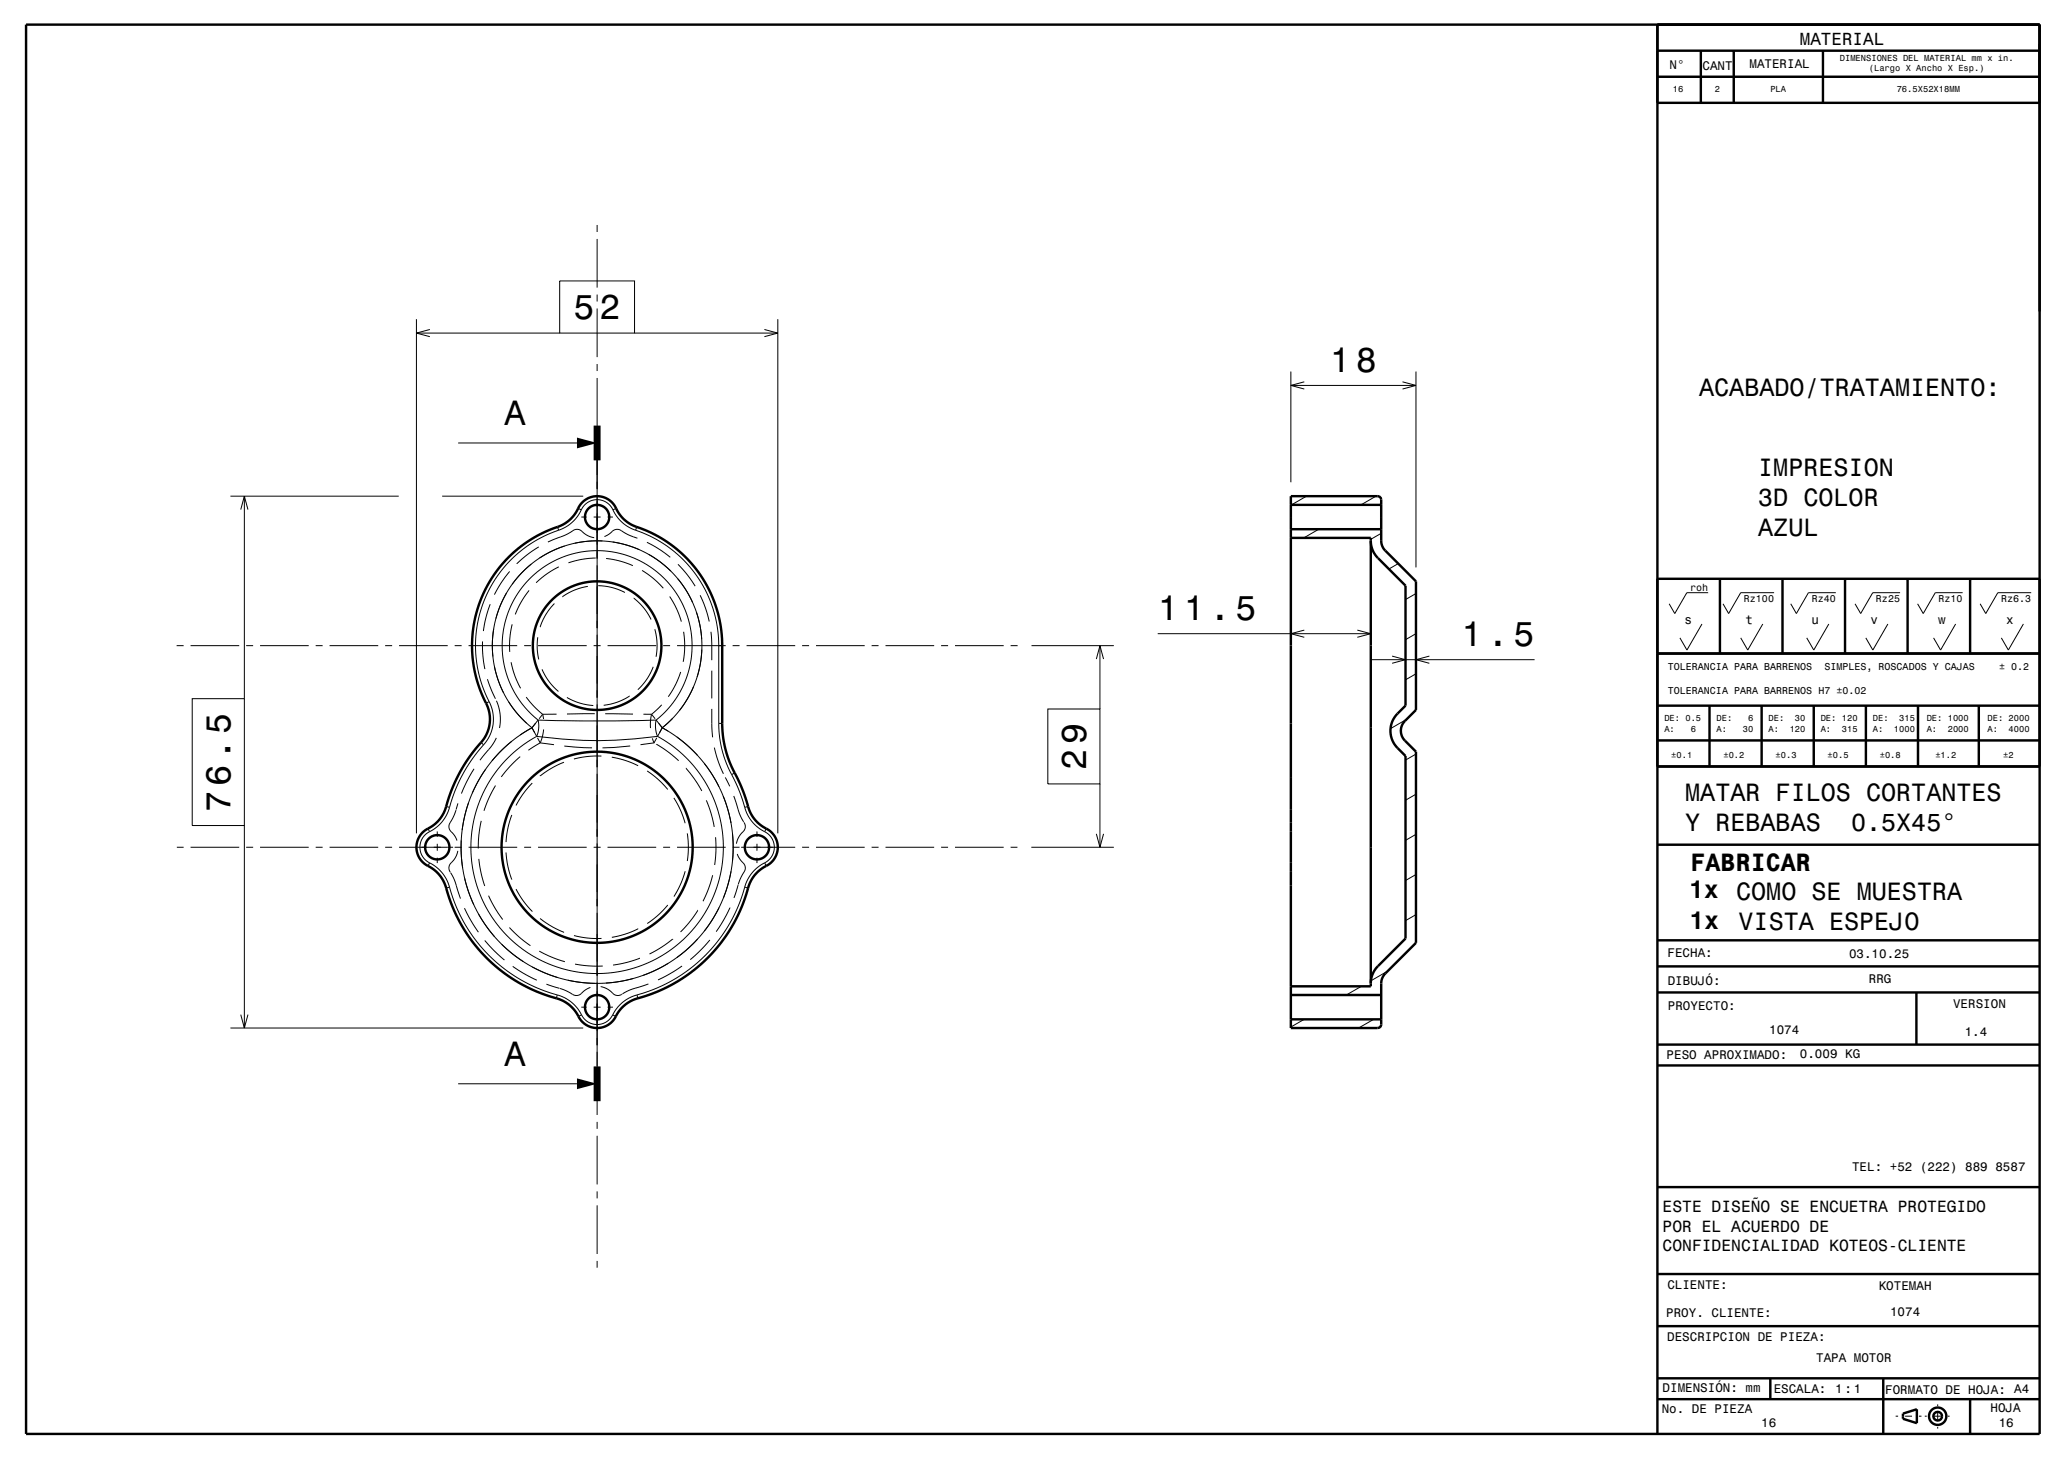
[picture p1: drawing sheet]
<svg xmlns="http://www.w3.org/2000/svg" width="297mm" height="210mm" viewBox="0 0 297 210" stroke-linecap="round" stroke-linejoin="round" font-family="sans-serif">
<g fill="none" stroke="#000" stroke-width=".14">
<path d="M85.9 32.4v1M85.9 34.4v7M59.9 45.9v74M59.9 47.9h20.6M61.9 47.4l-2 .5 2 .5M80.5 40.4h10.8v7.5h-10.8zM85.9 42.4v1M85.9 44.4v7M85.9 52.4v1M85.9 54.4v106M91.3 47.9h20.6M110 47.4l1.9 .5-1.9 .5"/>
<path d="M111.9 45.9v74M185.7 53.4v16M185.7 55.4h18.1M187.7 54.9l-2 .5 2 .6M201.8 54.9l2 .5-2 .6M203.8 53.4v28.2M33.2 71.4h24.2M34.6 73.3l.6-1.9 .5 1.9M35.2 71.4v29.1M63.6 71.4h20.3M65.9 63.7h17.1M77.5 78.7a16.7 16.7 0 0 0-3.1 2.4"/>
<path d="M80.2 75.8l.2 .5M80.4 76.3a17.5 17.5 0 0 0-10 24.6M81.3 78.5a15.2 15.2 0 0 0-3.6 1.8M83.2 73.1l.4 .2M83.6 73.3a2.5 2.5 0 0 1 2.3-1.4 2.5 2.5 0 0 1 2.3 1.4M83.6 73.3a5.5 5.5 0 0 1-3.2 3M83.6 74.4h.8M85.4 74.4h1M85.5 77.3a3.3 3.3 0 0 1-1.9-1 1.22 1.22 0 0 0-1.5 .3l-3.3 1.4M86.7 77.8a15.1 15.1 0 0 0-4 .3M87 77.2l.4-.2a2.68 2.68 0 0 1 1.5-.9l1.6 .9 1.2 .4M87.4 74.4h.8"/>
<path d="M88.2 78a15.2 15.2 0 0 1 3.8 1.1M88.2 73.3a5.5 5.5 0 0 0 3.3 3M88.7 73.1l-.5 .2M91.5 76.3h.1a17.5 17.5 0 0 1 11.8 16.6v11.2M91.6 75.8l-.1 .5M93.1 78a16.6 16.6 0 0 1 3.3 2.2M93.3 79.7a14.8 14.8 0 0 1 3.2 2.4M188 71.4l-2.2 1.2M189.8 76.1l-2.2 1.3M198 71.4l-2.2 1.2M198.7 76.7l-1.5 .9M25.4 92.9h1"/>
<path d="M27.4 92.9h7M35.4 92.9h1M37.4 92.9h7M45.4 92.9h1M47.4 92.9h7M55.4 92.9h1M57.4 92.9h7M65.4 92.9h1M67.4 92.9h7M69.4 92.3a16.6 16.6 0 0 0 .4 3.9M70.1 97.7l1.2 2.8M70.5 86.9a16.5 16.5 0 0 0-.9 3.9"/>
<path d="M71 90.4a15.1 15.1 0 0 0-.1 4M71.2 95.9a14.9 14.9 0 0 0 1.3 3.8M72.9 85.3a14.9 14.9 0 0 0-1.5 3.7M73.3 82.2a16.2 16.2 0 0 0-2.2 3.3M73.5 95.3a12.5 12.5 0 0 0 1.4 3.7M73.7 89.8a12.5 12.5 0 0 0-.3 4M75.4 92.9h1M76.1 84.9a12.7 12.7 0 0 0-2 3.5M76.4 81.1a15.1 15.1 0 0 0-2.7 2.9M77.4 91.7l-.1 1.7 .2 1.5M77.4 92.9h7M78 96.3a8.6 8.6 0 0 0 2.4 3.2"/>
<path d="M79.8 86.8a8.7 8.7 0 0 0-2.1 3.4M80.4 81.5a12.6 12.6 0 0 0-3.3 2.3M84.6 84.3a8.6 8.6 0 0 0-3.7 1.5M85.4 92.9h1M85.7 80.3a12.4 12.4 0 0 0-3.9 .7M86.1 84.2a8.7 8.7 0 0 1 3.8 1M87.2 80.3a12.7 12.7 0 0 1 3.9 1.1M87.4 92.9h7M91.2 86a8.7 8.7 0 0 1 2.5 3.1M92.4 82.1a12.8 12.8 0 0 1 3 2.5M94 95.9a8.6 8.6 0 0 1-2.2 3.3M94.2 90.5a8.6 8.6 0 0 1 .2 4"/>
<path d="M95.4 92.9h1M96.4 85.8a12.7 12.7 0 0 1 1.6 3.6M97.4 92.9h7M97.5 83.2a14.9 14.9 0 0 1 2.1 3.4M97.6 81.2a16.7 16.7 0 0 1 2.4 3.1M97.9 96.7a12.5 12.5 0 0 1-1.7 3.5M98.4 90.9a12.5 12.5 0 0 1-.1 4.3M99.8 98.8a15 15 0 0 1-2 3.4M100.2 88a15.1 15.1 0 0 1 .8 3.9M100.7 85.6a16.2 16.2 0 0 1 1.4 3.8M101 93.4a15 15 0 0 1-.7 4M102.3 90.9l.1 4.1"/>
<path d="M102.4 96.5v4M105.4 92.9h1M107.4 92.9h7M115.4 92.9h1M117.4 92.9h7M125.4 92.9h1M127.4 92.9h7M135.4 92.9h1M137.4 92.9h7M145.4 92.9h1M148.4 92.9h11.9M157.8 94.8l.5-1.9 .5 1.9"/>
<path d="M158.3 92.9v9.1M166.6 91.1h30.6M187.7 90.6l-2 .5 2 .6M195.3 90.6l1.9 .5-1.9 .6M197.2 94.9h23.6M200.3 94.4l1.9 .5-1.9 .5M201.2 81.1l-1.3 .7M203.8 96.9l-1.6 .9M203.8 91.1l-1.6 .9M203.8 85.4l-1.6 .8M205.7 94.4l-1.9 .5 1.9 .5M244.9 89.8l-2.2 3.7-1-1.7"/>
<path d="M245.8 85.3h-3.1l-1.7 3-.8-1.4M253.7 89.8l-2.2 3.7-1-1.7M255.3 85.3h-4.8l-1.8 3-.8-1.4M263.2 89.8l-2.2 3.7-1-1.7M264.2 85.3h-4l-1.7 3-.8-1.4M271.7 89.8l-2.2 3.7-1-1.7M273.4 85.3h-3.9l-1.8 3-.8-1.4M281.4 89.8l-2.2 3.7-1-1.7M282.4 85.3h-3.9l-1.8 3-.8-1.4M291.2 89.8l-2.2 3.7-1-1.7M292.3 85.3h-4.8l-1.8 3-.8-1.4M27.7 100.5h7.5v18.2h-7.5z"/>
<path d="M35.2 118.7v29.2M61.6 119.2l.2 .4M61.8 119.6a2.5 2.5 0 0 0-1.4 2.3 2.5 2.5 0 0 0 1.4 2.2M62.9 119.6v.8M64.2 116l.5 .1M64.7 116.1a5.5 5.5 0 0 1-2.9 3.5M65.6 116.5l-.6 1.4a1.2 1.2 0 0 0 .1 1.9l.7 1.1M65.9 115.6l-.3 .9M67.4 115.5l-.5 1.9-.4 2M68.2 110.6l-1 1.7-.8 1.8M69.2 106.8l.4 .3M69.2 118.1a16.8 16.8 0 0 0-.4 3.9"/>
<path d="M69.6 107.1l-1.6 2-1.3 2.1-1.2 2.5-.8 2.4M69.9 110.6l-1.1 1.7-.9 1.8M70.4 100.9a5.5 5.5 0 0 1-.8 6.2M70.4 100.9l-.5 .2M71.3 113a17.2 17.2 0 0 0-1.7 3.6M71.4 106.1l-.6 1.1-1.7 2.2M71.4 100.8a6.5 6.5 0 0 1 .5 3.9M73.2 101a15.2 15.2 0 0 0 2.6 3M73.6 117.2a13.1 13.1 0 0 0-.8 3.9M73.6 106.6l-1.4 1.4-1.4 1.4M74.9 108.8a17.2 17.2 0 0 0-2.8 2.9M75.7 100.3l1 1.1 1.4 1.3"/>
<path d="M76.5 104.7h.1M76.5 104.7a15.1 15.1 0 0 1-1.6-22.1 15.1 15.1 0 0 1 22.1 0 15.1 15.1 0 0 1-1.7 22.1M76.5 104.7l-2.5 1.6-2.4 2.2-2 2.5-1.6 2.9-.6 1.6-.5 1.7-.5 2.9v3.3l.5 3.2 1.1 3.1 1.4 2.6 1.9 2.6 2.4 2.2 2.7 1.9 2.9 1.3 3.2 .8 3.2 .3 3-.1 1.7-.4 1.7-.4 3-1.3 2.7-1.8 2.2-2 1.2-1.3 1-1.4 1.6-2.8 1.1-3.1 .5-3.2v-3.2l-.5-3.2-1-3.1-1.5-2.9-2-2.6-2.4-2.2-2.7-1.7M76.5 104.7l-1.7 1M76.5 104.7l.7 1.2M76.6 112.6a13.1 13.1 0 0 0-2.3 3.3M77.2 105.9a18.2 18.2 0 0 0-5.3 27.5 18.2 18.2 0 0 0 28 0 18.2 18.2 0 0 0-5.3-27.5M77.2 105.9a62.2 62.2 0 0 0 17.4 0M77.3 106.1l.4 .8M77.4 103.6a13.7 13.7 0 0 1-1.5-20 13.7 13.7 0 0 1 20 0 13.7 13.7 0 0 1-1.5 20M77.4 103.6l6.6 .1 10.4-.1M77.4 103.6a3.8 3.8 0 0 1-.2 2.3"/>
<path d="M77.4 103.6l-.9 1.1M77.7 106.9l-1.7 1M77.7 106.9l2 .2M78.1 102.7l.1 .7M78.1 102.7l-.5 .7M78.2 104.9l-.2 1.1-.3 .9M80.1 102.7h-2M81.2 109.6a13.2 13.2 0 0 0-3.5 2M81.2 107.3l4 .3M81.6 100.3a8.7 8.7 0 0 0 3.8 1.2M85.6 102.7h-4M86.5 108.8a13.1 13.1 0 0 0-3.9 .4"/>
<path d="M87.1 102.7h4M88 108.9a13.2 13.2 0 0 1 3.8 1.2M90.6 100.1a8.7 8.7 0 0 1-3.7 1.3M90.7 107.3l-4 .3M92.6 102.7h1.2M93.1 110.9a13 13 0 0 1 3 2.7M93.8 102.7l-.2 .9v1.1M93.8 102.7l.5 .7M93.9 106.2l.2 .7M94.1 106.9l-1.9 .2M94.1 106.9h.1M94.4 103.6a3.9 3.9 0 0 0 .2 2.3"/>
<path d="M94.4 103.6l.9 1.1M94.4 107a16.8 16.8 0 0 1 3.3 2.4M94.5 106.1l-.4 .8M95.2 101.4l-1.4 1.3M95.3 104.7l.8 .5M95.3 104.7l-.7 1.2M96.8 103.3l-1.5 1.4M97 114.8a13 13 0 0 1 1.6 3.6M97.4 106l1.5 1.2 1.5 1.4M98.7 110.5a17.3 17.3 0 0 1 2.3 3.3M98.9 119.9a13 13 0 0 1 0 3.9M101.3 109.8l1.2 1.6 1 1.8"/>
<path d="M101.6 115.1a17 17 0 0 1 1.2 3.8M102.4 102l.1 4.1M102.8 107.5a16.7 16.7 0 0 0 1.3 3.8M103.4 104.1a15.5 15.5 0 0 0 1.9 7.3M103.4 104.1h.5M104.1 114.5l.7 2.2 .4 1.7M104.4 111.8l.6 1.3M105.3 111.4l1 2.1 .9 2.6M105.4 119.9l.1 2-.1 1.9M105.6 114.5l.8 2.6 .6 1.1M105.7 111.2l-.4 .2M107 118.3a1.06 1.06 0 0 1-.3 1.5 2.97 2.97 0 0 0-.7 1.6"/>
<path d="M107.2 116.1a5.5 5.5 0 0 0 2.8 3.5M107.6 116l-.4 .1M108.9 119.6v.8M110 119.6a2.5 2.5 0 0 1 1.4 2.3 2.5 2.5 0 0 1-1.4 2.2M110.3 119.2l-.3 .4M150.8 102h7.5v10.8h-7.5zM157.8 119.9l.5 2 .5-2M158.3 112.8v9.1M202.4 103.5l-2.3 1.3M203.8 114.2l-1.6 .9M203.8 108.5l-1.6 .8M25.4 121.9h1"/>
<path d="M27.4 121.9h7M35.4 121.9h1M37.4 121.9h7M45.4 121.9h1M47.4 121.9h7M55.4 121.9h1M57.4 121.9h7.8M61.8 124.1a5.5 5.5 0 0 1 2.9 3.5M61.8 124.1l-.2 .5M62.9 121.4v1M62.9 123.4v.7M64.7 127.6l1 2.8 1.2 2.5 1.7 2.5 1.8 2 2.2 2 2.3 1.5 2.5 1.2 2.8 1"/>
<path d="M64.7 127.6l-.5 .1M64.8 125.5l.6 1.1 .9 2.6M65.4 121.9h1M65.9 122.4a3.3 3.3 0 0 1-1.1 1.9 1.01 1.01 0 0 0 0 1.2M66.4 120.9v2l.2 2M66.8 130.6l1 1.8 1 1.7M66.9 126.3l.5 2 .8 1.8M67.4 121.9h7M68.9 131.5l.9 1.4 1.4 1.8M68.9 123.5a17.1 17.1 0 0 0 .9 3.9M69.8 135.3l1.3 1.5 1.5 1.3M70.3 128.8a17 17 0 0 0 2 3.5"/>
<path d="M72.2 135.8l1.5 1.3 1.6 1.2M72.8 122.6a13.1 13.1 0 0 0 .8 3.9M73.3 133.4a17 17 0 0 0 3 2.6M73.8 139l1.4 1 2 1M74.3 127.9a13.2 13.2 0 0 0 2.3 3.2M75.4 121.9h1M76.6 139.1l1.8 .8 1.9 .7M77.4 121.9h7M77.6 136.8a17.2 17.2 0 0 0 3.7 1.5M77.7 132.1a13.2 13.2 0 0 0 3.5 2M82.6 134.6a12.9 12.9 0 0 0 4 .4M82.7 138.7a16.9 16.9 0 0 0 4 .3"/>
<path d="M85.4 121.9h1M87.4 121.9h7M91.8 133.6a13 13 0 0 1-3.8 1.2M92.1 137.8a16.8 16.8 0 0 1-3.9 1M95.4 121.9h1M96.1 130.2a13 13 0 0 1-3 2.6M96.2 138.6l-1.8 .9-1.8 .8M96.8 135.1a17.2 17.2 0 0 1-3.3 2.1M97.4 121.9h7M98.1 138.9l-1.6 1.1-1.8 1M98.6 125.3a13.1 13.1 0 0 1-1.6 3.7M100.4 135.1l-1.4 1.4-1.6 1.2"/>
<path d="M100.4 130.9a17.3 17.3 0 0 1-2.5 3.2M102.1 135.2l-1.1 1.3-1.7 1.5M102.5 125.9a17 17 0 0 1-1.3 3.7M103 120.4a16.9 16.9 0 0 1-.2 4M103.5 130.5l-1 1.8-1.2 1.6M105 130.5l-.9 1.8-1 1.7M105.2 125.3l-.5 2-.6 1.9M105.4 121.9h1M106.1 122.8l.3 .7a2.54 2.54 0 0 1 .8 1.4l-1 2.3M106.2 127.3l-.6 1.9M106.6 121.9h7.8M107.2 127.6l-1 2.8-1.2 2.5-1.5 2.2-2 2.3-2.1 1.8-2.4 1.7-2.5 1.2-2.8 1"/>
<path d="M107.2 127.6l.4 .1M108.9 121.4v1M108.9 123.4v.7M110 124.1a5.5 5.5 0 0 0-2.8 3.5M110 124.1l.3 .5M115.4 121.9h1M117.4 121.9h7M125.4 121.9h1M127.4 121.9h7M135.4 121.9h1M137.4 121.9h7M145.4 121.9h1"/>
<path d="M148.4 121.9h11.9M199.7 139.7l-2.4 1.4M203.8 131.6l-1.6 .8M203.8 125.8l-1.6 .9M203.8 120l-1.6 .9M33.2 147.9h50.7M34.6 145.9l.6 2 .5-2M65.9 155.9h17.1M78.6 141.6l1.9 .6M80.2 143.1a5.5 5.5 0 0 1 3.5 2.9M80.2 143.1l-.1 .5M81.7 141l2 .3 2 .1"/>
<path d="M83.6 144.9h.8M83.7 146a2.5 2.5 0 0 0 2.2 1.4 2.5 2.5 0 0 0 2.3-1.4M83.7 146l-.5 .2M85 142a3.3 3.3 0 0 0-1.4 1 1.21 1.21 0 0 1-1.6-.2l-1.4-.6M85.4 144.9h1M86.4 141.9a3.3 3.3 0 0 1 1.9 1.1 1.01 1.01 0 0 0 1.2 0M87.4 144.9h.8M88.2 146l.4 .2M91.1 140.7l-1.9 .5-2 .2M91.7 143.1a5.5 5.5 0 0 0-3.5 2.9M91.7 143.1l.1 .5M93.3 141.5l-2.6 .9-1.1 .5"/>
<path d="M185.9 141.9l-.2 .1M187.7 146.6l-2 1.1M195.9 141.9l-2.2 1.2M197.7 146.6l-2.2 1.3M85.9 161.4v1M85.9 163.4v7M85.9 171.4v1M85.9 173.4v7M85.9 181.4v.9M272.8 203.7h.3M274.1 203.7h1M276.1 203.7h.4"/>
<path d="M277 203.7h.3M278.3 203.7h1M278.8 202v.2M278.8 203.2v1M278.8 205.2v.3M280.3 203.7h.2"/>
</g>
<g fill="none" stroke="#000" stroke-width=".35">
<path d="M3.8 3.5h289.7v202.8h-289.7zM238.5 3.5v202.8M238.5 11h55M238.5 7.3h55M244.7 7.3v7.5M249.5 7.3v7.5M262.3 7.3v7.5M293.5 7.3v7.5h-55M293.5 3.5v3.8M185.7 71.4h12.5a.5 .5 0 0 1 .5 .5v5.9l.2 .7 .4 .7 4.5 4.4v18.5l-1.6 1.6a2 2 0 0 0 0 2.8l1.6 1.6v27.5l-4.5 4.4-.4 .6-.2 .8v6a.5 .5 0 0 1-.5 .5h-12.5zM185.7 72.6h13M185.7 76.1h13"/>
<path d="M185.7 77.4h11.5v64.5h-11.5M197.2 77.8a3.5 3.5 0 0 0 1.1 2.5l3.9 3.9v17.3l-1.1 1.1a3.5 3.5 0 0 0 0 5l1.1 1.1v26.3l-3.9 4a3.5 3.5 0 0 0-1.1 2.4M73.1 80.3a19.1 19.1 0 0 1 7.8-4.8 5.7 5.7 0 0 0 2.6-2.9 3.1 3.1 0 0 1 3-1.2 3.1 3.1 0 0 1 2.4 2.2 5.7 5.7 0 0 0 3.6 2.5 18 18 0 0 1 11.4 16.8v11.4a16.1 16.1 0 0 0 2.4 8l.7 1.8a11.7 11.7 0 0 0 1.7 3.9l1.1 .9a3.1 3.1 0 0 1 2.1 3 3.1 3.1 0 0 1-2.1 2.9 5.6 5.6 0 0 0-2.4 3.9l-.9 2.3-1.3 2.4-1.4 2.1-1.6 1.9-1.8 1.7-2.2 1.7-2.2 1.2-2.3 1a13 13 0 0 0-3.7 1.5l-.7 .7-.6 .8a3.1 3.1 0 0 1-2.9 1.9 3.1 3.1 0 0 1-2.8-2.1 5.6 5.6 0 0 0-3.9-2.5l-2.3-.9-2.2-1.1-2.1-1.4-2.1-1.8-1.7-1.8-1.7-2.2-1.3-2.4-.9-2.1a12.9 12.9 0 0 0-1.5-3.6l-.7-.8-.8-.5a3.1 3.1 0 0 1-1.9-3 3.1 3.1 0 0 1 2.1-2.8 5.8 5.8 0 0 0 2.5-3.9l.7-1.9 .7-1.6 .9-1.5 1.1-1.7a11.6 11.6 0 0 0 2.4-3.5 5.5 5.5 0 0 0-.7-4.4 18 18 0 0 1 3.5-20.1zM238.5 94h55M238.5 83.3h55M247.5 83.3v10.7M256.5 83.3v10.7M265.5 83.3v10.7M274.5 83.3v10.7M283.5 83.3v10.7M238.5 110.3h55M238.5 101.5h55"/>
<path d="M238.5 106.5h55M246 101.5v8.8M253.5 101.5v8.8M261 101.5v8.8M268.5 101.5v8.8M276 101.5v8.8M284.7 101.5v8.8M238.5 135.3h55M238.5 139h55M238.5 121.5h55M185.7 146.6h13M185.7 143.1h13"/>
<path d="M238.5 142.8h55M238.5 153.3h55M238.5 150.3h55M275.8 142.8v7.5M238.5 170.8h55M238.5 198.3h55M238.5 190.8h55M238.5 183.3h55M254.7 198.3v3M271 198.3v8M238.5 201.3h55M273.8 203.3l2-.6v2l-2-.6z"/>
<path d="M283.5 201.3v5"/>
<circle cx="85.9" cy="74.4" r="1.75"/>
<circle cx="85.9" cy="92.9" r="9.2"/>
<circle cx="62.9" cy="121.9" r="1.75"/>
<circle cx="85.9" cy="121.9" r="13.8"/>
<circle cx="108.9" cy="121.9" r="1.75"/>
<circle cx="85.9" cy="144.9" r="1.75"/>
<circle cx="278.8" cy="203.7" r="1.25"/>
<circle cx="278.8" cy="203.7" r=".63"/>
</g>
<path d="M85.9 61.2v5M85.9 153.4v5" fill="none" stroke="#000" stroke-width="1" stroke-linecap="butt"/>
<g fill="#000">
<path d="M83 62.9l2.9 .8-2.9 .8z" fill-rule="evenodd"/>
<path d="M83 155.1l2.9 .8-2.9 .8z" fill-rule="evenodd"/>
</g>
<g font-size="5">
<text x="82.5" y="45.9">52</text>
<text x="191.4" y="53.4">18</text>
<text x="72.6" y="61.1">A</text>
<text x="166.6" y="89.1">11.5</text>
<text x="210.3" y="92.9">1.5</text>
<text x="156.3" y="110.8" transform="rotate(-90 156.3 110.8)">29</text>
<text x="33.2" y="116.7" transform="rotate(-90 33.2 116.7)">76.5</text>
<text x="72.6" y="153.3">A</text>
</g>
<g font-size="3.6">
<text x="244.5" y="57">ACABADO/TRATAMIENTO:</text>
<text x="253" y="68.5">IMPRESION</text>
<text x="253" y="72.8">3D COLOR</text>
<text x="253" y="77.1">AZUL</text>
<text x="242.5" y="115.2">MATAR FILOS CORTANTES</text>
<text x="242.5" y="119.5">Y REBABAS</text>
<text x="266.4" y="119.5">0.5X45°</text>
<text x="243.3" y="125.2">FABRICAR</text>
<text x="243" y="129.2">1x COMO SE MUESTRA</text>
<text x="243.1" y="133.7">1x</text>
<text x="250.2" y="133.7">VISTA ESPEJO</text>
</g>
<text font-size="2.5" x="259" y="6.5">MATERIAL</text>
<g font-size="2.3">
<text x="239.2" y="174.4">ESTE DISEÑO SE ENCUETRA PROTEGIDO</text>
<text x="239.2" y="177.2">POR EL ACUERDO DE</text>
<text x="239.2" y="180">CONFIDENCIALIDAD KOTEOS-CLIENTE</text>
</g>
<g font-size="1.8">
<text x="240.2" y="9.9">N°</text>
<text x="245" y="10">CANT</text>
<text x="251.7" y="9.8">MATERIAL</text>
<text x="242.4" y="89.8">s</text>
<text x="251.2" y="89.8">t</text>
<text x="260.7" y="89.8">u</text>
<text x="269.2" y="89.8">v</text>
<text x="278.9" y="89.8">w</text>
<text x="288.7" y="89.8">x</text>
<text x="240" y="137.7">FECHA:</text>
<text x="266.1" y="137.8">03.10.25</text>
<text x="240" y="141.6">DIBUJÓ:</text>
<text x="268.9" y="141.5">RRG</text>
<text x="240" y="145.2">PROYECTO:</text>
<text x="254.6" y="148.7">1074</text>
<text x="281" y="145">VERSION</text>
<text x="282.7" y="149">1.4</text>
<text x="239.8" y="152.3">PESO APROXIMADO:</text>
<text x="259" y="152.2">0.009 KG</text>
<text x="266.5" y="168.4">TEL: +52 (222) 889 8587</text>
<text x="239.9" y="185.4">CLIENTE:</text>
<text x="270.3" y="185.5">KOTEMAH</text>
<text x="239.8" y="189.4">PROY. CLIENTE:</text>
<text x="272" y="189.4">1074</text>
<text x="239.9" y="192.9">DESCRIPCION DE PIEZA:</text>
<text x="261.3" y="195.9">TAPA MOTOR</text>
<text x="239.1" y="203.2">No. DE PIEZA</text>
<text x="239.2" y="200.3">DIMENSIÓN: mm</text>
<text x="255.2" y="200.3">ESCALA:</text>
<text x="264.1" y="200.4">1:1</text>
<text x="271.3" y="200.5">FORMATO DE HOJA: A4</text>
<text x="286.4" y="203">HOJA</text>
<text x="253.4" y="205.3">16</text>
<text x="287.6" y="205.3">16</text>
</g>
<g font-size="1.4">
<text x="243.2" y="85">roh</text>
<text x="250.9" y="86.6">Rz100</text>
<text x="260.7" y="86.6">Rz40</text>
<text x="269.9" y="86.6">Rz25</text>
<text x="278.9" y="86.6">Rz10</text>
<text x="287.9" y="86.6">Rz6.3</text>
<text x="240" y="96.4">TOLERANCIA PARA BARRENOS</text>
<text x="240" y="99.8">TOLERANCIA PARA BARRENOS H7 ±0.02</text>
<text x="262.5" y="96.4">SIMPLES, ROSCADOS Y CAJAS</text>
<text x="287.6" y="96.4">± 0.2</text>
</g>
<g font-size="1.3">
<text x="264.7" y="8.8">DIMENSIONES DEL MATERIAL mm x in.</text>
<text x="268.9" y="10.3">(Largo X Ancho X Esp.)</text>
<text x="240.7" y="13.3">16</text>
<text x="246.7" y="13.3">2</text>
<text x="254.7" y="13.3">PLA</text>
<text x="272.9" y="13.2">76.5X52X18MM</text>
<text x="239.5" y="103.7">DE: 0.5</text>
<text x="239.5" y="105.2">A:</text>
<text x="243.3" y="105.2">6</text>
<text x="247" y="103.7">DE:</text>
<text x="247" y="105.2">A:</text>
<text x="250.8" y="105.2">30</text>
<text x="251.5" y="103.7">6</text>
<text x="254.5" y="103.7">DE:</text>
<text x="254.5" y="105.2">A:</text>
<text x="257.5" y="105.2">120</text>
<text x="258.3" y="103.7">30</text>
<text x="262" y="103.7">DE: 120</text>
<text x="262" y="105.2">A:</text>
<text x="265" y="105.2">315</text>
<text x="269.5" y="103.7">DE:</text>
<text x="269.5" y="105.2">A:</text>
<text x="272.5" y="105.2">1000</text>
<text x="273.3" y="103.7">315</text>
<text x="277.2" y="103.7">DE: 1000</text>
<text x="277.2" y="105.2">A:</text>
<text x="280.3" y="105.2">2000</text>
<text x="286" y="103.7">DE: 2000</text>
<text x="286" y="105.2">A:</text>
<text x="289" y="105.2">4000</text>
<text x="240.5" y="109">±0.1</text>
<text x="248" y="109">±0.2</text>
<text x="255.5" y="109">±0.3</text>
<text x="263" y="109">±0.5</text>
<text x="270.5" y="109">±0.8</text>
<text x="278.5" y="109">±1.2</text>
<text x="288.2" y="109">±2</text>
</g>
</svg>
